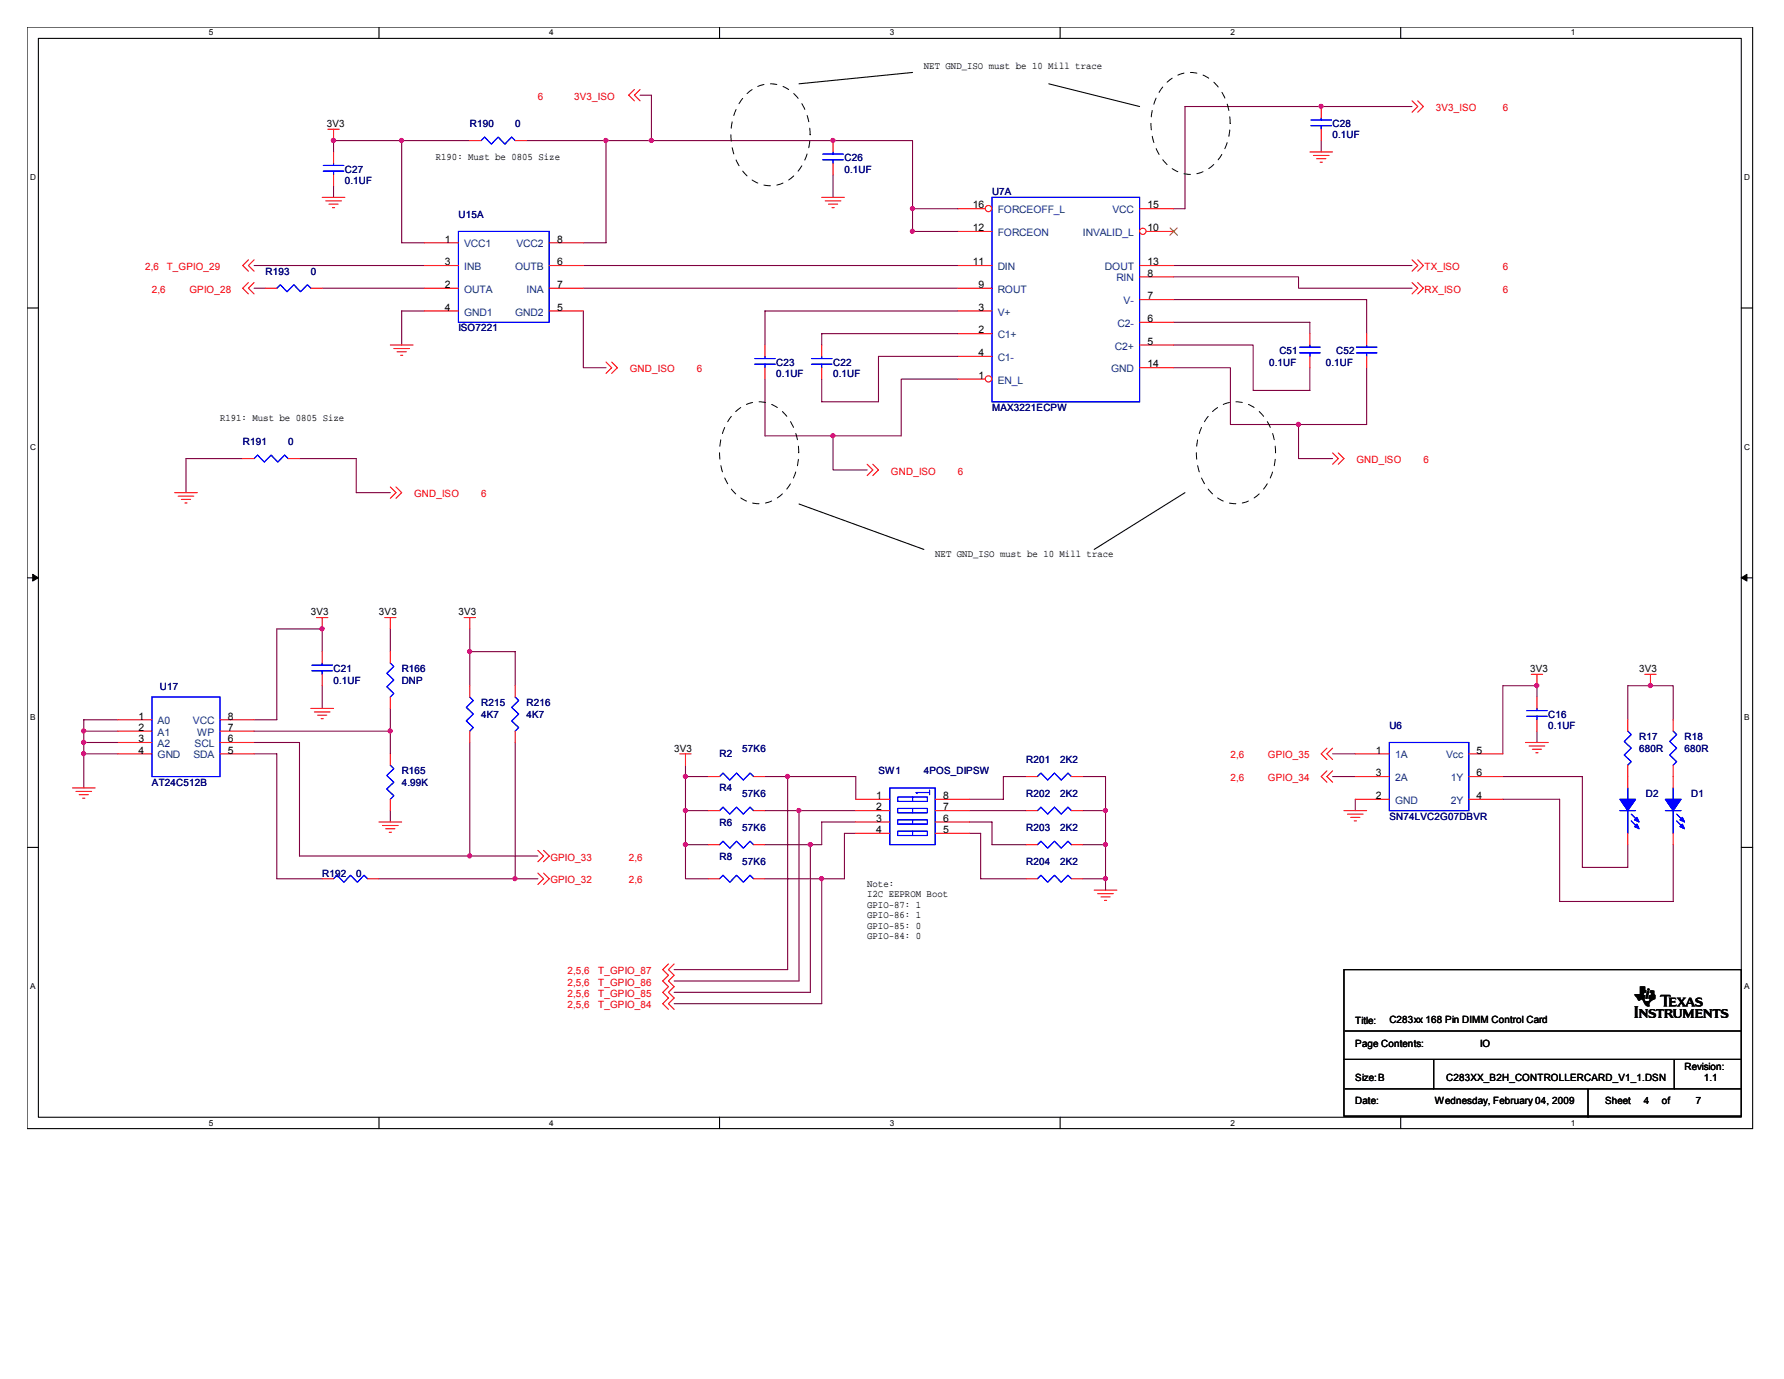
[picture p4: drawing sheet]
<svg xmlns="http://www.w3.org/2000/svg" width="279mm" height="216mm" viewBox="0 0 279 216" stroke-linecap="round" stroke-linejoin="round" font-family="sans-serif">
<path d="M4.2 4.2h270.3v172.5h-270.3zM6 6h266.7v168.9h-266.7z" fill="none" stroke="#000" stroke-width=".17"/>
<g fill="#fff">
<path d="M32.7 4.4h.7v1.4h-.7z"/>
<path d="M32.7 175.1h.7v1.4h-.7z"/>
</g>
<path d="M59.4 4.2v1.8M59.4 174.9v1.8" fill="none" stroke="#000" stroke-width=".17"/>
<g fill="#fff">
<path d="M86 4.4h.7v1.4h-.7z"/>
<path d="M86 175.1h.7v1.4h-.7z"/>
</g>
<path d="M112.7 4.2v1.8M112.7 174.9v1.8" fill="none" stroke="#000" stroke-width=".17"/>
<g fill="#fff">
<path d="M139.4 4.4h.6v1.4h-.6z"/>
<path d="M139.4 175.1h.6v1.4h-.6z"/>
</g>
<path d="M166 4.2v1.8M166 174.9v1.8" fill="none" stroke="#000" stroke-width=".17"/>
<g fill="#fff">
<path d="M192.7 4.4h.7v1.4h-.7z"/>
<path d="M192.7 175.1h.7v1.4h-.7z"/>
</g>
<path d="M219.4 4.2v1.8M219.4 174.9v1.8" fill="none" stroke="#000" stroke-width=".17"/>
<g fill="#fff">
<path d="M246 4.4h.7v1.4h-.7z"/>
<path d="M246 175.1h.7v1.4h-.7z"/>
<path d="M4.7 27.1h.9v1.4h-.9z"/>
<path d="M273.2 27.1h.9v1.4h-.9z"/>
<path d="M4.7 69.3h.9v1.4h-.9z"/>
<path d="M273.2 69.3h.9v1.4h-.9z"/>
</g>
<path d="M4.2 48.2h1.8M272.7 48.2h1.8" fill="none" stroke="#000" stroke-width=".17"/>
<g fill="#fff">
<path d="M4.7 111.5h.8v1.4h-.8z"/>
<path d="M273.2 111.5h.8v1.4h-.8z"/>
</g>
<path d="M4.2 90.5h1.8M272.7 90.5h1.8" fill="none" stroke="#000" stroke-width=".17"/>
<path d="M5.1 89.9l.9 .6-.9 .5zM272.7 90.5l.9-.6v1.1z" fill="#000" stroke="#000" stroke-width=".16"/>
<g fill="#fff">
<path d="M4.7 153.8h.8v1.4h-.8z"/>
<path d="M273.2 153.8h.8v1.4h-.8z"/>
</g>
<g fill="none" stroke="#000" stroke-width=".17">
<path d="M142.9 11.3l-17.8 1.8M164.3 13.1l14.2 3.6M125.1 78.9l19.6 7.1M185.6 77.1l-14.2 8.9M4.2 132.7h1.8M272.7 132.7h1.8M210.5 151.8h62.2v23h-62.2zM210.5 165.9h62.2M210.7 170.5h62M210.7 161.4h62M224.5 165.9v4.6M248.7 170.5v4.4"/>
<path d="M262.2 165.9v4.6"/>
</g>
<g fill="none" stroke="#800040" stroke-width=".17">
<path d="M100.2 14.9h1.8v7.1M221.1 16.7h-35.5v16h-1.8M52.2 29.1v1.8M62.9 22v16h3.6M73.6 22h-21.4v1.8M82.5 22h60.4v14.2h7.1M94.9 22v16h-3.5M130.5 27.3v3.6M142.9 32.7h7.1M206.9 22v1.8M39.8 41.6h26.7M39.8 45.1h1.8"/>
<path d="M50.5 45.1h16M66.5 48.7h-3.6v5.3M91.4 48.7v8.9h3.5M91.4 41.6h58.6M91.4 45.1h58.6M119.8 59.4v8.8h21.3v-8.8h8.9M150 52.2h-21.3v1.8M150 55.8h-12.4v7.1h-8.9v-3.5M150 48.7h-30.2v5.3M183.8 43.3h19.6v1.8h17.7M183.8 54h12.5v7.1h8.8v-3.5M183.8 57.6h8.9v8.9h21.3v-8.9"/>
<path d="M183.8 41.6h37.3M183.8 50.5h21.3v1.7M183.8 46.9h30.2v5.3M38 71.8h-8.9v5.3M46.9 71.8h8.9v5.3h5.3M130.5 68.2v5.4h5.3M203.4 66.5v5.3h5.3M61.1 98.5v3.5M73.6 98.5v8.9M13.1 114.5h5.4M13.1 116.2h5.4M13.1 118h5.4"/>
<path d="M18.5 112.7h-5.4v10.7M39.8 116.2h7.1v17.8h26.7v-17.8M39.8 114.5h21.3M39.8 118h3.5v19.6h7.2M50.5 102v-3.5h-7.2v14.2h-3.5M50.5 107.4v3.5M61.1 110.9v7.1M73.6 102h7.1v5.4M80.7 116.2v21.4M107.4 119.8v1.8M208.7 118h3.6M240.7 109.1v-1.7h-5.3v10.6"/>
<path d="M240.7 114.5v1.7M254.9 112.7v-5.3h7.1v5.3M59.4 137.6h24.8M61.1 126.9v1.8M73.6 134h10.6M107.4 132.2v5.4h3.5M107.4 121.6v5.3h3.5M107.4 126.9v5.3h3.5M107.4 121.6h3.5M119.8 121.6h14.2v3.5M119.8 126.9h14.2M123.4 121.6v30.2h-17.8"/>
<path d="M125.1 126.9v26.7h-19.5M126.9 132.2v23.2h-21.3M128.7 137.6v19.5h-23.1M134 130.5h-1.8v7.1h-12.4M134 128.7h-5.3v3.5h-8.9M151.8 130.5h1.8v7.1h7.1M151.8 128.7h3.6v3.5h5.3M151.8 126.9h8.9M160.7 121.6h-3.6v3.5h-5.3M169.6 121.6h3.5v17.8M169.6 137.6h3.5M169.6 132.2h3.5"/>
<path d="M169.6 126.9h3.5M208.7 121.6h3.6M212.3 125.1v1.8M235.4 121.6h12.4v14.2h7.1v-3.6M235.4 125.1h8.9v16h17.7v-8.9"/>
</g>
<g fill="#f0f" stroke="#f0f" stroke-width=".17">
<circle cx="50.4" cy="98.4" r=".32"/>
<circle cx="258.5" cy="107.3" r=".32"/>
<circle cx="240.7" cy="107.3" r=".32"/>
<circle cx="13.1" cy="114.4" r=".32"/>
<circle cx="13.1" cy="118" r=".32"/>
<circle cx="61.1" cy="114.4" r=".32"/>
<circle cx="73.6" cy="134" r=".32"/>
<circle cx="13.1" cy="116.2" r=".32"/>
<circle cx="52.2" cy="22" r=".32"/>
<circle cx="142.9" cy="36.2" r=".32"/>
<circle cx="130.4" cy="22" r=".32"/>
<circle cx="142.9" cy="32.7" r=".32"/>
<circle cx="94.9" cy="22" r=".32"/>
<circle cx="102" cy="22" r=".32"/>
<circle cx="62.9" cy="22" r=".32"/>
<circle cx="130.4" cy="68.2" r=".32"/>
<circle cx="206.9" cy="16.7" r=".32"/>
<circle cx="203.3" cy="66.4" r=".32"/>
<circle cx="126.9" cy="132.2" r=".32"/>
<circle cx="125.1" cy="126.9" r=".32"/>
<circle cx="107.3" cy="132.2" r=".32"/>
<circle cx="107.3" cy="121.6" r=".32"/>
<circle cx="107.3" cy="126.9" r=".32"/>
<circle cx="173.1" cy="137.6" r=".32"/>
<circle cx="173.1" cy="132.2" r=".32"/>
<circle cx="173.1" cy="126.9" r=".32"/>
<circle cx="128.7" cy="137.6" r=".32"/>
<circle cx="123.3" cy="121.6" r=".32"/>
<circle cx="73.6" cy="102" r=".32"/>
<circle cx="80.7" cy="137.6" r=".32"/>
</g>
<g fill="none" stroke="#f00" stroke-width=".17">
<path d="M99.4 14l-.9 .9 .9 .9M100.2 14l-.8 .9 .8 .9M221.1 15.8l.9 .9-.9 .9M222 15.8l.9 .9-.9 .9M50.5 30.9h3.5M51 31.5h2.5M51.3 20.2h1.8M51.5 32h1.5M52.1 32.5h.3M52.2 20.2v1.8M128.7 30.9h3.5M129.2 31.5h2.5"/>
<path d="M129.8 32h1.4M130.3 32.5h.3M178.5 32.7h5.3M205.1 23.8h3.6M205.7 24.3h2.5M206.2 24.8h1.4M206.8 25.4h.3M38.9 40.7l-.9 .9 .9 .9M38.9 44.2l-.9 .9 .9 .9M39.8 40.7l-.9 .9 .9 .9M39.8 44.2l-.9 .9 .9 .9M61.1 54h3.6"/>
<path d="M61.7 54.6h2.4M62.2 55.1h1.4M62.7 55.6h.4M94.9 56.7l.9 .9-.9 .9M95.8 56.7l.9 .9-.9 .9M150 48.7h5.4M178.5 54h5.3M178.5 43.3h5.3M178.5 46.9h5.3M178.5 41.6h5.3M178.5 50.5h5.3M178.5 57.6h5.3"/>
<path d="M214 52.2v1.8M214 55.8v1.8M221.1 40.7l.9 .9-.9 .9M221.1 44.2l.9 .9-.9 .9M222 40.7l.9 .9-.9 .9M222 44.2l.9 .9-.9 .9M27.3 77.1h3.6M27.9 77.7h2.5M28.4 78.2h1.4M29 78.7h.3M38 71.8h1.8M45.1 71.8h1.8"/>
<path d="M61.1 76.2l.9 .9-.9 .9M62 76.2l.9 .9-.9 .9M135.8 72.7l.9 .9-.9 .9M136.7 72.7l.9 .9-.9 .9M208.7 70.9l.9 .9-.9 .9M209.6 70.9l.9 .9-.9 .9M49.6 96.7h1.7M50.5 96.7v1.8M60.2 96.7h1.8M61.1 96.7v1.8M72.7 96.7h1.8M73.6 96.7v1.8"/>
<path d="M48.7 110.9h3.5M49.2 111.5h2.5M49.7 112h1.5M50.3 112.5h.3M106.5 118h1.7M107.4 118v1.8M207.8 117.1l-.9 .9 .9 .9M208.7 117.1l-.9 .9 .9 .9M238.9 116.2h3.6M239.5 116.8h2.4M239.8 105.6h1.8M240 117.3h1.4"/>
<path d="M240.5 117.9h.4M240.7 105.6v1.8M257.6 105.6h1.8M258.5 105.6v1.8M11.3 123.4h3.6M11.9 123.9h2.5M12.4 124.4h1.4M13 125h.3M59.4 128.7h3.5M59.9 129.2h2.5M60.4 129.8h1.4M61 130.3h.3"/>
<path d="M84.2 133.1l.9 .9-.9 .9M84.2 136.7l.9 .9-.9 .9M85.1 133.1l.9 .9-.9 .9M85.1 136.7l.9 .9-.9 .9M110.9 126.9h1.8M118 126.9h1.8M160.7 126.9h1.8M167.8 126.9h1.8M171.4 139.4h3.5M171.9 139.9h2.5M207.8 120.7l-.9 .9 .9 .9M208.7 120.7l-.9 .9 .9 .9"/>
<path d="M210.5 126.9h3.5M211 127.5h2.5M211.5 128h1.5M212.1 128.5h.3M104.7 150.9l-.9 .9 .9 .9-.9 .9 .9 .9-.9 .9 .9 .9-.9 .8 .9 .9M105.6 150.9l-.9 .9 .9 .9-.9 .9 .9 .9-.9 .9 .9 .9-.9 .8 .9 .9M172.4 140.4h1.5M173 141h.3"/>
</g>
<path d="M116.6 15.1a5.2 5.2 0 0 1 8.1 0 9.4 9.4 0 0 1-.7 12.7 5.3 5.3 0 0 1-8-1.5 9.7 9.7 0 0 1 .6-11.2zM182.4 13.3a5.2 5.2 0 0 1 8.1 0 9.4 9.4 0 0 1-.7 12.7 5.3 5.3 0 0 1-8-1.5 9.7 9.7 0 0 1 .6-11.2zM114.8 64.9a5.2 5.2 0 0 1 8.2 0 9.4 9.4 0 0 1-.7 12.7 5.3 5.3 0 0 1-8.1-1.5 9.7 9.7 0 0 1 .6-11.2zM189.5 64.9a5.2 5.2 0 0 1 8.1 0 9.4 9.4 0 0 1-.7 12.7 5.3 5.3 0 0 1-8-1.5 9.7 9.7 0 0 1 .6-11.2z" fill="none" stroke="#000" stroke-width=".16" stroke-dasharray="1 1 1 1 1 1 1 1"/>
<path d="M155.4 30.9h23.1v32h-23.1zM212.4 55.2h3.2M212.4 54.4h3.2M214 54v.4M214 55.2v.6M39.8 71.8l.5-.6 1.1 1.1 1.1-1.1 1 1.1 1.1-1.1 .5 .6M112.7 126.9l.5-.5 1.1 1.1 1.1-1.1 1 1.1 1.1-1.1 .5 .5M162.5 126.9l.5-.5 1.1 1.1 1-1.1 1.1 1.1 1.1-1.1 .5 .5" fill="none" stroke="#00f" stroke-width=".17"/>
<circle cx="154.8" cy="32.7" r=".5" fill="#fff" stroke="#f00" stroke-width=".17"/>
<path d="M150 32.7h4.3M150 45.1h5.4M150 55.8h5.4" fill="none" stroke="#f00" stroke-width=".17"/>
<circle cx="154.8" cy="59.3" r=".5" fill="#fff" stroke="#f00" stroke-width=".17"/>
<path d="M150 36.2h5.4M150 59.4h4.3M150 52.2h5.4" fill="none" stroke="#f00" stroke-width=".17"/>
<circle cx="179" cy="36.2" r=".5" fill="#fff" stroke="#f00" stroke-width=".17"/>
<g fill="none" stroke="#f00" stroke-width=".17">
<path d="M206.9 16.7v1.8M52.2 23.8v1.8M52.2 27.3v1.8M66.5 38h5.3M73.6 22h1.8M80.7 22h1.8M86 38h5.4M130.5 22v1.8M130.5 25.6v1.7M179.5 36.2h4.3M206.9 20.2v1.8M41.6 45.1h1.7"/>
<path d="M48.7 45.1h1.8M66.5 41.6h5.3M66.5 45.1h5.3M66.5 48.7h5.3M86 41.6h5.4M86 45.1h5.4M86 48.7h5.4M119.8 54v1.8M119.8 57.6v1.8M128.7 54v1.8M128.7 57.6v1.8M150 41.6h5.4"/>
<path d="M205.1 52.2v1.8M205.1 55.8v1.8M18.5 118h5.3M18.5 112.7h5.3M18.5 114.5h5.3M18.5 116.2h5.3M34.5 118h5.3M34.5 112.7h5.3M34.5 114.5h5.3M34.5 116.2h5.3M50.5 102v1.8M50.5 105.6v1.8"/>
<path d="M61.1 102v1.8M61.1 109.1v1.8M61.1 118v1.8M73.6 107.4v1.7M73.6 114.5v1.7M80.7 107.4v1.7M80.7 114.5v1.7M212.3 118h5.3M230 118h5.4M240.7 109.1v1.8M240.7 112.7v1.8M254.9 112.7v1.8"/>
<path d="M254.9 119.8v3.6M262 112.7v1.8M262 119.8v3.6M50.5 137.6h1.7M57.6 137.6h1.8M61.1 125.1v1.8M110.9 132.2h1.8M110.9 121.6h1.8M110.9 137.6h1.8M118 132.2h1.8M118 121.6h1.8M118 137.6h1.8"/>
<path d="M134 125.1h5.4M134 126.9h5.4M134 128.7h5.4M134 130.5h5.4M146.5 125.1h5.3M146.5 126.9h5.3M146.5 128.7h5.3M146.5 130.5h5.3M160.7 132.2h1.8M160.7 121.6h1.8M160.7 137.6h1.8M167.8 132.2h1.8"/>
<path d="M167.8 121.6h1.8M167.8 137.6h1.8M212.3 121.6h5.3M212.3 125.1h5.3M230 121.6h5.4M230 125.1h5.4M254.9 130.5v1.7M262 130.5v1.7"/>
</g>
<path d="M183.3 35.7l1.1 1.1M184.4 35.7l-1.2 1.1" fill="none" stroke="#804000" stroke-width=".16"/>
<g fill="none" stroke="#00f" stroke-width=".17">
<path d="M205.3 19.7h3.2M205.3 18.8h3.2M206.9 18.5v.3M206.9 19.7v.5M50.6 26.8h3.2M50.6 25.9h3.2M52.2 25.6v.3M52.2 26.8v.5M71.8 36.2h14.2v14.3h-14.2zM75.4 22l.5-.5 1.1 1.1 1-1.1 1.1 1.1 1-1.1 .6 .5M128.9 25h3.2M128.9 24.1h3.2"/>
<path d="M130.5 23.8v.3M130.5 25v.6M43.3 45.1l.6-.5 1.1 1.1 1-1.1 1.1 1.1 1-1.1 .6 .5M118.2 57h3.2M118.2 56.1h3.2M119.8 55.8v.3M119.8 57v.6M127.1 57h3.2M127.1 56.1h3.2M128.7 55.8v.3M128.7 57v.6M203.5 55.2h3.3"/>
<path d="M203.5 54.4h3.3M205.1 54v.4M205.1 55.2v.6M23.8 109.1h10.7v12.5h-10.7zM48.9 105h3.2M48.9 104.1h3.2M50.5 103.8v.3M50.5 105v.6M61.1 103.8l.6 .6-1.1 1 1.1 1.1-1.1 1 1.1 1.1-.6 .5M61.1 119.8l.6 .6-1.1 1 1.1 1.1-1.1 1 1.1 1.1-.6 .5M73.6 109.1l.5 .6-1.1 1 1.1 1.1-1.1 1.1 1.1 1-.5 .6M80.7 109.1l.5 .6-1.1 1 1.1 1.1-1.1 1.1 1.1 1-.5 .6"/>
<path d="M217.6 116.2h12.4v10.7h-12.4zM239.1 112.1h3.2M239.1 111.3h3.2M240.7 110.9v.4M240.7 112.1v.6M254.9 114.5l.6 .5-1.1 1.1 1.1 1-1.1 1.1 1.1 1.1-.6 .5M262 114.5l.6 .5-1.1 1.1 1.1 1-1.1 1.1 1.1 1.1-.6 .5M52.2 137.6l.6-.6 1 1.1 1.1-1.1 1.1 1.1 1-1.1 .6 .6M112.7 121.6l.5-.6 1.1 1.1 1.1-1.1 1 1.1 1.1-1.1 .5 .6M112.7 137.6l.5-.6 1.1 1.1 1.1-1.1 1 1.1 1.1-1.1 .5 .6M112.7 132.2l.5-.5 1.1 1.1 1.1-1.1 1 1.1 1.1-1.1 .5 .5M139.4 123.4h7.1v8.8h-7.1z"/>
<path d="M140.6 124.8h4.6v.7h-4.6zM140.6 126.6h4.6v.7h-4.6zM140.6 128.4h4.6v.6h-4.6zM140.6 130.1h4.6v.7h-4.6zM142.9 124.8v.7M142.9 126.6v.7M142.9 128.4v.6M142.9 130.1v.7M145.6 124.1h-2.1l.1 .1M145.6 123.7v.7M162.5 132.2l.5-.5 1.1 1.1 1-1.1 1.1 1.1 1.1-1.1 .5 .5M162.5 137.6l.5-.6 1.1 1.1 1-1.1 1.1 1.1 1.1-1.1 .5 .6"/>
<path d="M162.5 121.6l.5-.6 1.1 1.1 1-1.1 1.1 1.1 1.1-1.1 .5 .6M253.7 126.9h2.5M254.9 123.4v1.7M254.9 126.9v3.6M255.5 127.5l1 1M255.5 128.5l1 1.1M260.8 126.9h2.5M262 123.4v1.7M262 126.9v3.6M262.6 127.5l1.1 1M262.6 128.5l1.1 1.1"/>
</g>
<g fill="#00f" stroke="#00f" stroke-width=".17">
<path d="M260.8 125.1h2.5l-1.3 1.8z" fill-rule="evenodd"/>
<path d="M263.1 129.4l.4-.4 .3 .8z" fill-rule="evenodd"/>
<path d="M263.1 128.4l.4-.4 .3 .7z" fill-rule="evenodd"/>
<path d="M260.8 125.1h2.5l-1.3 1.8z" fill-rule="evenodd"/>
<path d="M263.1 129.4l.4-.4 .3 .8z" fill-rule="evenodd"/>
<path d="M263.1 128.4l.4-.4 .3 .7z" fill-rule="evenodd"/>
<path d="M253.7 125.1h2.5l-1.3 1.8z" fill-rule="evenodd"/>
<path d="M256 129.4l.4-.4 .3 .8z" fill-rule="evenodd"/>
<path d="M256 128.4l.4-.4 .3 .7z" fill-rule="evenodd"/>
<path d="M253.7 125.1h2.5l-1.3 1.8z" fill-rule="evenodd"/>
<path d="M256 129.4l.4-.4 .3 .8z" fill-rule="evenodd"/>
<path d="M256 128.4l.4-.4 .3 .7z" fill-rule="evenodd"/>
</g>
<g fill="#f0f" stroke="#f0f" stroke-width=".17">
<circle cx="50.4" cy="98.4" r=".32"/>
<circle cx="258.5" cy="107.3" r=".32"/>
<circle cx="240.7" cy="107.3" r=".32"/>
<circle cx="13.1" cy="114.4" r=".32"/>
<circle cx="13.1" cy="118" r=".32"/>
<circle cx="61.1" cy="114.4" r=".32"/>
<circle cx="73.6" cy="134" r=".32"/>
<circle cx="13.1" cy="116.2" r=".32"/>
<circle cx="52.2" cy="22" r=".32"/>
<circle cx="142.9" cy="36.2" r=".32"/>
<circle cx="130.4" cy="22" r=".32"/>
<circle cx="142.9" cy="32.7" r=".32"/>
<circle cx="94.9" cy="22" r=".32"/>
<circle cx="102" cy="22" r=".32"/>
<circle cx="62.9" cy="22" r=".32"/>
<circle cx="130.4" cy="68.2" r=".32"/>
<circle cx="206.9" cy="16.7" r=".32"/>
<circle cx="203.3" cy="66.4" r=".32"/>
<circle cx="126.9" cy="132.2" r=".32"/>
<circle cx="125.1" cy="126.9" r=".32"/>
<circle cx="107.3" cy="132.2" r=".32"/>
<circle cx="107.3" cy="121.6" r=".32"/>
<circle cx="107.3" cy="126.9" r=".32"/>
<circle cx="173.1" cy="137.6" r=".32"/>
<circle cx="173.1" cy="132.2" r=".32"/>
<circle cx="173.1" cy="126.9" r=".32"/>
<circle cx="128.7" cy="137.6" r=".32"/>
<circle cx="123.3" cy="121.6" r=".32"/>
<circle cx="73.6" cy="102" r=".32"/>
<circle cx="80.7" cy="137.6" r=".32"/>
</g>
<text font-size="6.2" x="256" y="159.4">TI</text>
<g font-size="1.6">
<text x="144.7" y="10.8">NET GND_ISO must be 10 Mill trace</text>
<text x="51.2" y="19.9">3V3</text>
<text x="68.2" y="25">R190: Must be 0805 Size</text>
<text x="152.4" y="32.6">16</text>
<text x="179.7" y="32.6">15</text>
<text x="69.7" y="41.5">3</text>
<text x="69.7" y="38">1</text>
<text x="87.2" y="41.5">6</text>
<text x="87.2" y="38">8</text>
<text x="152.4" y="36.2">12</text>
<text x="152.4" y="41.5">11</text>
<text x="179.7" y="41.5">13</text>
<text x="179.7" y="36.2">10</text>
<text x="69.7" y="45.1">2</text>
<text x="87.2" y="45.1">7</text>
<text x="153.2" y="45.1">9</text>
<text x="179.7" y="46.9">7</text>
<text x="179.7" y="43.3">8</text>
<text x="69.7" y="48.6">4</text>
<text x="87.2" y="48.6">5</text>
<text x="153.2" y="48.6">3</text>
<text x="153.2" y="52.2">2</text>
<text x="179.7" y="50.4">6</text>
<text x="179.7" y="54">5</text>
<text x="153.2" y="55.8">4</text>
<text x="153.2" y="59.3">1</text>
<text x="179.7" y="57.5">14</text>
<text x="34.5" y="65.9">R191: Must be 0805 Size</text>
<text x="146.5" y="87.2">NET GND_ISO must be 10 Mill trace</text>
<text x="48.7" y="96.4">3V3</text>
<text x="59.4" y="96.4">3V3</text>
<text x="71.8" y="96.4">3V3</text>
<text x="239.6" y="105.2">3V3</text>
<text x="256.7" y="105.2">3V3</text>
<text x="21.7" y="112.6">1</text>
<text x="35.7" y="112.6">8</text>
<text x="21.7" y="114.4">2</text>
<text x="21.7" y="116.2">3</text>
<text x="21.7" y="118">4</text>
<text x="35.7" y="114.4">7</text>
<text x="35.7" y="116.2">6</text>
<text x="35.7" y="118">5</text>
<text x="105.6" y="117.7">3V3</text>
<text x="215.5" y="118">1</text>
<text x="231.3" y="118">5</text>
<text x="137.2" y="125.1">1</text>
<text x="147.7" y="125.1">8</text>
<text x="215.5" y="121.5">3</text>
<text x="215.5" y="125.1">2</text>
<text x="231.3" y="125.1">4</text>
<text x="231.3" y="121.5">6</text>
<text x="137.2" y="126.9">2</text>
<text x="137.2" y="128.7">3</text>
<text x="137.2" y="130.4">4</text>
<text x="147.7" y="126.9">7</text>
<text x="147.7" y="128.7">6</text>
<text x="147.7" y="130.4">5</text>
<text x="135.8" y="138.8">Note:</text>
<text x="135.8" y="140.5">I2C EEPROM Boot</text>
<text x="135.8" y="142.1">GPIO-87: 1</text>
<text x="135.8" y="143.8">GPIO-86: 1</text>
<text x="135.8" y="145.4">GPIO-85: 0</text>
<text x="135.8" y="147.1">GPIO-84: 0</text>
<text x="212.3" y="160.4">Title:</text>
<text x="217.6" y="160.2">C283xx 168 Pin DIMM Control Card</text>
<text x="212.3" y="163.9">Page Contents:</text>
<text x="231.8" y="163.9">IO</text>
<text x="263.8" y="167.5">Revision:</text>
<text x="212.3" y="169.2">Size:B</text>
<text x="212.3" y="172.8">Date:</text>
<text x="224.7" y="172.8">Wednesday, February 04, 2009</text>
<text x="226.5" y="169.2">C283XX_B2H_CONTROLLERCARD_V1_1.DSN</text>
<text x="251.4" y="172.8">Sheet</text>
<text x="257.4" y="172.8">4</text>
<text x="260.3" y="172.8">of</text>
<text x="265.6" y="172.8">7</text>
<text x="266.8" y="169.2">1.1</text>
</g>
<g font-size="1.6" fill="#f00">
<text x="84.2" y="15.6">6</text>
<text x="89.9" y="15.6">3V3_ISO</text>
<text x="224.9" y="17.4">3V3_ISO</text>
<text x="235.4" y="17.4">6</text>
<text x="22.7" y="42.3">2,6</text>
<text x="23.8" y="45.8">2,6</text>
<text x="26.1" y="42.3">T_GPIO_29</text>
<text x="29.7" y="45.8">GPIO_28</text>
<text x="223.1" y="42.3">TX_ISO</text>
<text x="223.1" y="45.8">RX_ISO</text>
<text x="235.4" y="42.3">6</text>
<text x="235.4" y="45.8">6</text>
<text x="98.6" y="58.3">GND_ISO</text>
<text x="109.1" y="58.3">6</text>
<text x="64.9" y="77.9">GND_ISO</text>
<text x="75.4" y="77.9">6</text>
<text x="139.5" y="74.3">GND_ISO</text>
<text x="150" y="74.3">6</text>
<text x="212.4" y="72.5">GND_ISO</text>
<text x="222.9" y="72.5">6</text>
<text x="192.7" y="118.7">2,6</text>
<text x="198.6" y="118.7">GPIO_35</text>
<text x="192.7" y="122.3">2,6</text>
<text x="198.6" y="122.3">GPIO_34</text>
<text x="86.2" y="134.7">GPIO_33</text>
<text x="98.5" y="134.7">2,6</text>
<text x="86.2" y="138.3">GPIO_32</text>
<text x="98.5" y="138.3">2,6</text>
<text x="88.9" y="154.3">2,5,6</text>
<text x="88.9" y="152.5">2,5,6</text>
<text x="93.7" y="154.3">T_GPIO_86</text>
<text x="93.7" y="152.5">T_GPIO_87</text>
<text x="88.9" y="157.9">2,5,6</text>
<text x="88.9" y="156.1">2,5,6</text>
<text x="93.7" y="157.9">T_GPIO_84</text>
<text x="93.7" y="156.1">T_GPIO_85</text>
</g>
<g font-size="1.6" fill="#000080">
<text x="73.6" y="19.9">R190</text>
<text x="80.7" y="19.9">0</text>
<text x="208.7" y="19.9">C28</text>
<text x="208.7" y="21.7">0.1UF</text>
<text x="54" y="27">C27</text>
<text x="54" y="28.8">0.1UF</text>
<text x="132.2" y="25.2">C26</text>
<text x="132.2" y="27">0.1UF</text>
<text x="71.8" y="34.1">U15A</text>
<text x="155.4" y="30.6">U7A</text>
<text x="41.6" y="43">R193</text>
<text x="48.7" y="43">0</text>
<text x="71.8" y="51.9">ISO7221</text>
<text x="121.6" y="57.2">C23</text>
<text x="121.6" y="59">0.1UF</text>
<text x="130.5" y="57.2">C22</text>
<text x="130.5" y="59">0.1UF</text>
<text x="198.8" y="57.2">0.1UF</text>
<text x="200.4" y="55.5">C51</text>
<text x="207.6" y="57.2">0.1UF</text>
<text x="209.3" y="55.5">C52</text>
<text x="155.4" y="64.3">MAX3221ECPW</text>
<text x="38" y="69.7">R191</text>
<text x="45.1" y="69.7">0</text>
<text x="52.2" y="105.2">C21</text>
<text x="52.2" y="107">0.1UF</text>
<text x="62.9" y="105.2">R166</text>
<text x="62.9" y="107">DNP</text>
<text x="25" y="108.1">U17</text>
<text x="75.4" y="110.6">R215</text>
<text x="75.4" y="112.4">4K7</text>
<text x="82.5" y="110.6">R216</text>
<text x="82.5" y="112.4">4K7</text>
<text x="242.5" y="112.4">C16</text>
<text x="112.7" y="118.6">R2</text>
<text x="116.2" y="117.7">57K6</text>
<text x="160.7" y="119.5">R201</text>
<text x="166" y="119.5">2K2</text>
<text x="217.6" y="114.1">U6</text>
<text x="242.5" y="114.1">0.1UF</text>
<text x="256.7" y="115.9">R17</text>
<text x="256.7" y="117.7">680R</text>
<text x="263.8" y="115.9">R18</text>
<text x="263.8" y="117.7">680R</text>
<text x="23.8" y="123">AT24C512B</text>
<text x="62.9" y="121.2">R165</text>
<text x="62.9" y="123">4.99K</text>
<text x="112.7" y="123.9">R4</text>
<text x="116.2" y="124.8">57K6</text>
<text x="137.6" y="121.2">SW1</text>
<text x="144.7" y="121.2">4POS_DIPSW</text>
<text x="160.7" y="124.8">R202</text>
<text x="166" y="124.8">2K2</text>
<text x="257.8" y="124.8">D2</text>
<text x="264.9" y="124.8">D1</text>
<text x="112.7" y="129.2">R6</text>
<text x="116.2" y="130.1">57K6</text>
<text x="160.7" y="130.1">R203</text>
<text x="166" y="130.1">2K2</text>
<text x="217.6" y="128.4">SN74LVC2G07DBVR</text>
<text x="50.5" y="137.2">R192</text>
<text x="55.8" y="137.2">0</text>
<text x="112.7" y="134.6">R8</text>
<text x="116.2" y="135.5">57K6</text>
<text x="160.7" y="135.5">R204</text>
<text x="166" y="135.5">2K2</text>
</g>
<g font-size="1.6" fill="#004080">
<text x="156.3" y="33.4">FORCEOFF_L</text>
<text x="174.2" y="33.4">VCC</text>
<text x="72.7" y="38.7">VCC1</text>
<text x="80.9" y="38.7">VCC2</text>
<text x="156.3" y="37">FORCEON</text>
<text x="169.6" y="37">INVALID_L</text>
<text x="72.7" y="42.3">INB</text>
<text x="72.7" y="45.8">OUTA</text>
<text x="80.7" y="42.3">OUTB</text>
<text x="82.5" y="45.8">INA</text>
<text x="156.3" y="45.8">ROUT</text>
<text x="156.3" y="42.3">DIN</text>
<text x="173.1" y="42.3">DOUT</text>
<text x="174.8" y="44.1">RIN</text>
<text x="176" y="47.6">V-</text>
<text x="72.7" y="49.4">GND1</text>
<text x="80.7" y="49.4">GND2</text>
<text x="156.3" y="49.4">V+</text>
<text x="156.3" y="53">C1+</text>
<text x="175" y="51.2">C2-</text>
<text x="156.3" y="56.5">C1-</text>
<text x="174" y="58.3">GND</text>
<text x="174.6" y="54.7">C2+</text>
<text x="156.3" y="60.1">EN_L</text>
<text x="24.7" y="113.4">A0</text>
<text x="30.2" y="113.4">VCC</text>
<text x="24.7" y="115.2">A1</text>
<text x="24.7" y="117">A2</text>
<text x="24.7" y="118.7">GND</text>
<text x="30.3" y="118.7">SDA</text>
<text x="30.5" y="117">SCL</text>
<text x="30.9" y="115.2">WP</text>
<text x="218.5" y="118.7">1A</text>
<text x="226.5" y="118.7">Vcc</text>
<text x="218.5" y="122.3">2A</text>
<text x="218.5" y="125.9">GND</text>
<text x="227.2" y="125.9">2Y</text>
<text x="227.2" y="122.3">1Y</text>
</g>
<g font-size="1.3">
<text x="32.7" y="5.5">5</text>
<text x="86" y="5.5">4</text>
<text x="139.4" y="5.5">3</text>
<text x="192.7" y="5.5">2</text>
<text x="246" y="5.5">1</text>
<text x="4.7" y="28.2">D</text>
<text x="273.2" y="28.2">D</text>
<text x="4.7" y="70.4">C</text>
<text x="273.2" y="70.4">C</text>
<text x="4.7" y="112.7">B</text>
<text x="273.2" y="112.7">B</text>
<text x="4.7" y="154.9">A</text>
<text x="273.2" y="154.9">A</text>
<text x="32.7" y="176.2">5</text>
<text x="86" y="176.2">4</text>
<text x="139.4" y="176.2">3</text>
<text x="192.7" y="176.2">2</text>
<text x="246" y="176.2">1</text>
</g>
</svg>
